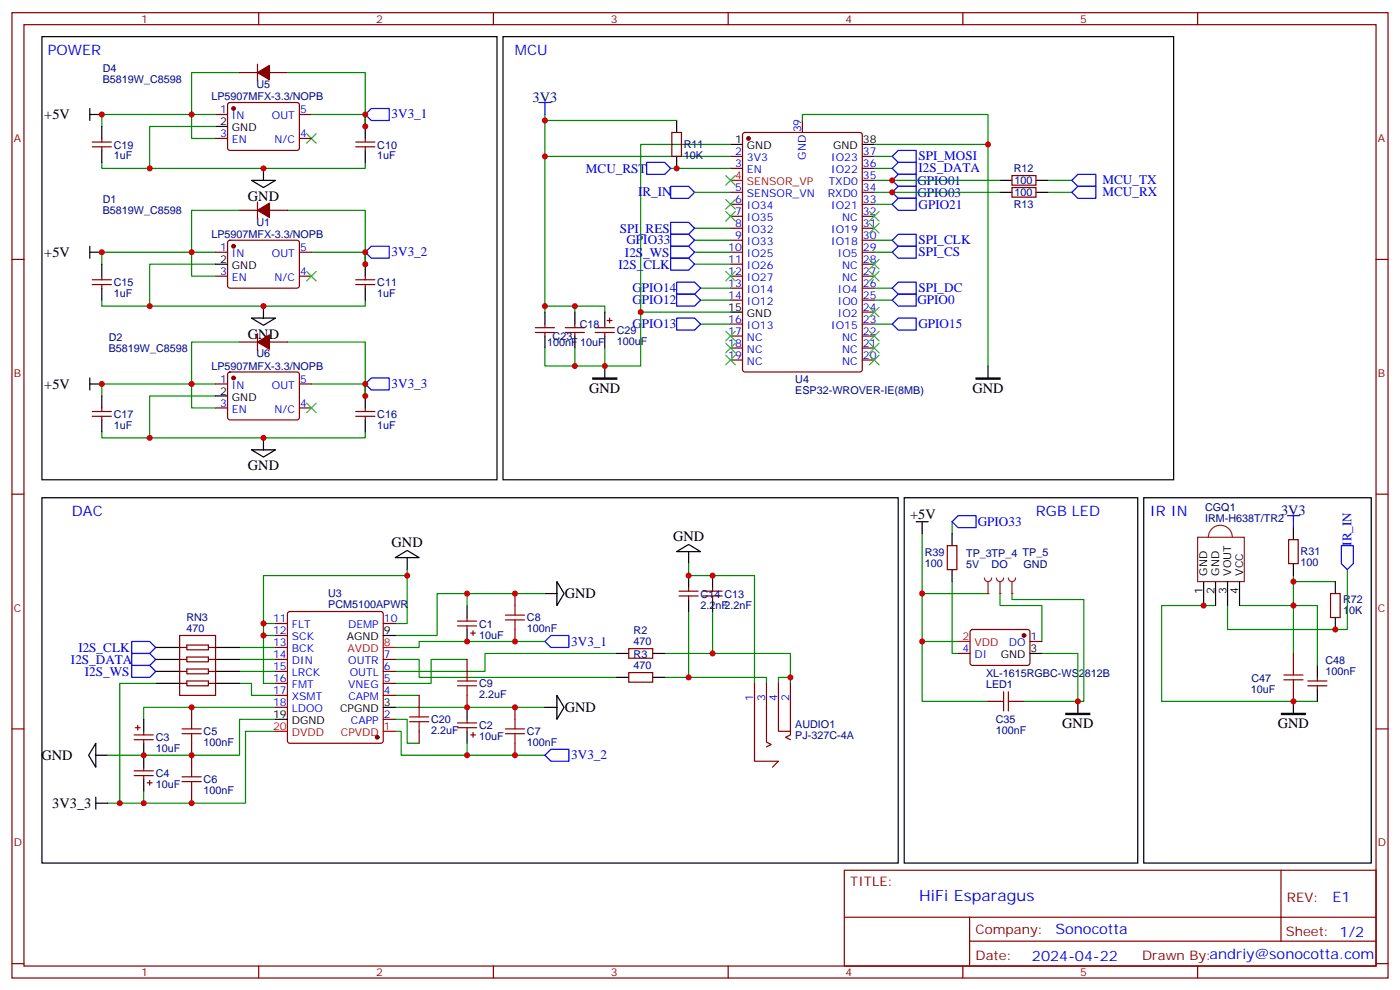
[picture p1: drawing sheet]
<svg xmlns="http://www.w3.org/2000/svg" width="412mm" height="292mm" viewBox="0 0 412 292" stroke-linecap="round" stroke-linejoin="round" font-family="sans-serif">
<g fill="none" stroke="#870000" stroke-width=".35">
<path d="M3.5 3.7h405.4v284.4h-405.4zM7.1 7.3h398.2v277.3h-398.2zM75.8 18.9v4.9M76.2 3.7v3.6M145.3 3.7v3.6M214.5 3.7v3.6M283.6 3.7v3.6M352.8 3.7v3.6M63.5 33.7h3.5M67.3 30.4l.4-.2 20.1 .1 .4 .6-.1 13-.6 .4-20-.1-.5-.6v-12.7zM70.6 21.4h5.2M79.4 21.4h5.3"/>
<path d="M88.2 33.7h3.5M197.9 39h2.8v7.1h-2.8zM219 39.2l.4-.2h33.9l.6 .4 .1 69.5-.5 .6-34.1 .1-.6-.5-.1-69.4zM236.4 35.5v3.5M27.2 43.3h5.6M27.2 41.8h5.6M30 40.8v1M30 43.3v1M63.5 40.8h3.5M75.8 59.5v4.9M88.2 40.8h3.5M104.8 43.3h5.6"/>
<path d="M104.8 41.8h5.6M107.6 40.8v1M107.6 43.3v1M215.2 46.1h3.5M215.2 49.6h3.5M215.2 56.7h3.5M254 46.1h3.5M254 49.6h3.5M254 53.1h3.5M254 56.7h3.5M298.1 55.2h7.1v2.9h-7.1zM298.1 51.7h7.1v2.8h-7.1z"/>
<path d="M3.5 76.4h3.6M63.5 74.3h3.5M67.3 71l.4-.2h20.1l.4 .7-.1 12.9-.6 .5-20-.1-.5-.6v-12.7zM70.6 61.9h5.2M79.4 61.9h5.3M88.2 74.3h3.5M215.2 74.3h3.5M215.2 60.2h3.5M215.2 63.7h3.5M215.2 67.2h3.5M215.2 70.8h3.5M215.2 77.8h3.5"/>
<path d="M254 74.3h3.5M254 60.2h3.5M254 63.7h3.5M254 67.2h3.5M254 70.8h3.5M254 77.8h3.5M405.3 76.4h3.6M27.2 83.8h5.6M27.2 82.4h5.6M30 81.4v1M30 83.8v1.1M63.5 81.4h3.5"/>
<path d="M75.8 98.3v4.9M88.2 81.4h3.5M104.8 83.8h5.6M104.8 82.4h5.6M107.6 81.4v1M107.6 83.8v1.1M157.7 96.5h5.6M157.7 97.9h5.6M160.5 95.5v1M160.5 97.9v1.1M166.5 96.5h5.7M166.5 97.9h5.7"/>
<path d="M169.3 95.5v1M169.3 97.9v1.1M175.3 96.5h5.7M175.3 97.9h5.7M178.2 95.5v1M178.2 97.9v1.1M178.9 94.4h1.4M179.6 93.7v1.4M215.2 81.4h3.5M215.2 84.9h3.5M215.2 88.4h3.5M215.2 95.5h3.5"/>
<path d="M215.2 99h3.5M254 81.4h3.5M254 84.9h3.5M254 88.4h3.5M254 91.9h3.5M254 95.5h3.5M254 99h3.5M63.5 113.1h3.5M67.3 109.8l.4-.2h20.1l.4 .7-.1 13-.6 .4-20-.1-.5-.6v-12.7zM70.6 100.8h5.2M79.4 100.8h5.3M88.2 113.1h3.5"/>
<path d="M215.2 102.5h3.5M215.2 106h3.5M254 102.5h3.5M254 106h3.5M27.2 122.6h5.6M27.2 121.2h5.6M30 120.2v1M30 122.6v1.1M63.5 120.2h3.5M88.2 120.2h3.5M104.8 122.6h5.6M104.8 121.2h5.6"/>
<path d="M107.6 120.2v1M107.6 122.6v1.1M3.5 145.6h3.6M379.6 159h2.8v7h-2.8zM405.3 145.6h3.6M151.7 174.8v3.6M200 175.5h5.7M200 174.1h5.7M202.8 173.1v1M202.8 175.5v1.1M207.1 175.5h5.6M207.1 174.1h5.6"/>
<path d="M209.9 173.1v1M209.9 175.5v1.1M279 160.7h2.9v7.1h-2.9zM391.9 174.8h2.9v7.1h-2.9zM52.9 187.2h10.6v17.6h-10.6zM52.9 190.7h2.1M52.9 197.8h2.1M52.9 194.2h2.1M55 190h6.4v1.4h-6.4zM55 193.5h6.4v1.4h-6.4zM55 197.1h6.4v1.4h-6.4zM61.4 190.7h2.1"/>
<path d="M61.4 197.8h2.1M61.4 194.2h2.1M81.1 190.7h3.6M81.1 197.8h3.6M81.1 187.2h3.6M81.1 194.2h3.6M81.1 183.7h3.6M84.9 180.3l.5-.2h26.8l.5 .2 .2 .5v37.4l-.2 .5-.5 .2h-26.8l-.5-.2-.2-.5v-37.4zM112.9 197.8h3.5M112.9 194.2h3.5M112.9 183.7h3.5M134.8 184.4h5.6"/>
<path d="M134.8 183h5.6M137.6 181.9v1.1M137.6 184.4v1M137.6 194.2v3.6M138.6 186.5h1.5M139.3 185.8v1.4M151.7 185.4v3.5M185.2 191.1h7.1v2.8h-7.1zM185.2 198.1h7.1v2.8h-7.1zM282.2 192.5h3.6M286 185.6l.5-.2 16.5 .1 .4 .6-.1 9.5-.6 .4-16.5-.1-.4-.6v-9.2zM303.4 188.9h3.5"/>
<path d="M381 192.5v3.5M388.1 199.5v1.1M3.5 214.7h3.6M39.5 216.5h5.7M39.5 217.9h5.7M39.9 214.3h1.4M40.6 213.6v1.5M42.3 215.4v1.1M42.3 217.9v1M52.9 201.3h2.1M55 200.6h6.4v1.4h-6.4zM56.4 208.4v3.5"/>
<path d="M56.4 218.9v7.1M61.4 201.3h2.1M81.1 201.3h3.6M81.1 204.8h3.6M81.1 208.4h3.6M112.9 201.3h3.5M112.9 204.8h3.5M112.9 211.9h3.5M123.5 204.8v3.6M123.5 215.4v3.5M134.8 214.3h5.6M134.8 212.9h5.6"/>
<path d="M137.6 204.8v3.6M137.6 211.9v1M137.6 214.3v1.1M138.6 216.5h1.5M139.3 215.8v1.4M151.7 208.4v3.5M151.7 218.9v3.6M222.2 201.3v22.9h7.1l-1.8 1.8M225.8 201.3v17.3l1.4 .7-1.4 .7M229.3 201.3v14.1h3.5M232.8 201.3v15.2l-1.4 .7 1.4 .7M291 206.6h3.6"/>
<path d="M298.1 206.6h3.5M381 203.1v3.5M385.2 200.6h5.7M385.2 202h5.7M388.1 202v1.1M405.3 214.7h3.6M39.5 228.5h5.7M39.5 227h5.7M42.3 226v1M42.3 228.5v1M43.4 230.6h1.4M44.1 229.9v1.4"/>
<path d="M56.4 233v3.6M248.7 256.3h156.6v28.3h-156.6zM377.3 256.4v20.8M248.7 270.2h156.5M285.6 277.2h119.6M285.6 270.2v14.1M3.5 283.8h3.6M76.2 284.6v3.5M145.3 284.6v3.5M214.5 284.6v3.5M283.6 284.6v3.5M352.8 284.6v3.5"/>
<path d="M405.3 283.8h3.6"/>
</g>
<g fill="none" stroke="#008700" stroke-width=".35">
<path d="M63.5 37.3h-19.4v12.3M63.5 33.7h-33.5v3.6M70.6 21.4h-14.2v19.4h7.1M84.7 21.4h22.9v15.9M91.7 33.7h15.9v3.6M107.6 33.7v3.6M160.5 33.7v12.4h54.7M160.5 35.5h38.8M236.4 35.5v-1.8h54.6v74.1M30 47.8v1.8h77.6v-1.8M160.5 46.1v45.8M197.6 49.6h17.6"/>
<path d="M204.6 56.7h10.6M215.2 42.5h-26.5v49.4M257.5 56.7h37.1M257.5 53.1h37.1M257.5 49.6h5.3M257.5 42.5h33.5M257.5 46.1h5.3M308.7 56.7h7M308.7 53.1h7M63.5 77.8h-19.4v12.4M63.5 74.3h-33.5v3.5M70.6 61.9h-14.2v19.5h7.1"/>
<path d="M84.7 61.9h22.9v15.9M91.7 74.3h15.9v3.5M107.6 74.3v3.5M204.6 77.8h10.6M204.6 70.8h10.6M204.6 74.3h10.6M204.6 67.2h10.6M257.5 74.3h5.3M257.5 70.8h5.3M257.5 60.2h5.3M30 88.4v1.8h77.6v-1.8M160.5 90.2h8.8v1.7"/>
<path d="M169.3 90.2h8.9v1.7M206.4 84.9h8.8M206.4 88.4h8.8M206.4 95.5h8.8M215.2 91.9h-26.5v15.9h-10.5v-5.3M257.5 84.9h5.3M257.5 88.4h5.3M257.5 95.5h5.3M63.5 116.6h-19.4v12.4M63.5 113.1h-33.5v3.5M70.6 100.8h-14.2v19.4h7.1M84.7 100.8h22.9v15.8"/>
<path d="M91.7 113.1h15.9v3.5M107.6 113.1v3.5M160.5 102.5v5.3h8.8M169.3 102.5v5.3h8.9M30 127.2v1.8h77.6v-1.8M271.6 157.2v17.6h19.4M280.5 153.7v3.5M119.9 167.8v15.9h-3.5M119.9 169.5h-42.3v14.2h3.5M137.6 174.8v3.6M160.5 174.8h-31.7v12.4h-12.4M202.8 166v3.5h19.4v31.8"/>
<path d="M271.6 174.8v31.8h19.4M280.5 171.3v21.2h1.7M294.6 174.8v3.6h12.3v10.5M298.1 174.8v1.8h21.2v30h-1.8M358.1 178.4h-15.9v28.2h45.9M365.1 178.4h23v17.6M381 171.3h12.3M381 169.5v23M396.9 167.8v17.6h-35.3v-7M70.6 197.8h10.5M70.6 194.2h10.5M70.6 190.7h10.5"/>
<path d="M77.6 183.7v17.6h3.5M77.6 187.2h3.5M116.4 194.2h7.1v5.3h58.2M137.6 194.2h-10.6v7.1h-10.6M160.5 188.9h-37v1.8h-7.1M181.7 192.5h-38.8v5.3h-26.5M202.8 180.1v19.4h-7M202.8 199.5h23v1.8M209.9 180.1v12.4h-14.1M209.9 192.5h22.9v8.8M232.8 199.5h-3.5v1.8M271.6 188.9h10.6"/>
<path d="M306.9 192.5h10.6v14.1h-15.9M45.9 201.3h-10.6v35.3M70.6 201.3h3.5v3.5h7M81.1 208.4h-38.8v3.5M81.1 211.9h-10.5v10.6h-38.9M81.1 215.4h-8.8v21.2h-40.6M116.4 208.4h44.1M116.4 215.4h1.8v7.1h42.3M116.4 211.9h3.5v7h3.6M116.4 204.8h7.1M137.6 218.9v3.6M42.3 233v3.6"/>
</g>
<g fill="none" stroke="#000" stroke-width=".35">
<path d="M12.3 10.8h134.1v130.5h-134.1zM148.2 10.8h197.5v130.5h-197.5zM26.5 33.7h3.5M26.5 32v3.5M30 37.3v3.5M63.5 37.3h3.5M107.6 37.3v3.5M199.3 35.5v3.5M30 44.3v3.5M74.1 53.1h7l-3.5 2.1zM77.6 49.6v3.5M107.6 44.3v3.5"/>
<path d="M199.3 46.1v3.5M215.2 42.5h3.5M254 42.5h3.5M294.6 56.7h3.5M294.6 53.1h3.5M305.2 56.7h3.5M305.2 53.1h3.5M26.5 72.5v3.6M26.5 74.3h3.5M30 77.8v3.6M63.5 77.8h3.5M107.6 77.8v3.6"/>
<path d="M30 84.9v3.5M74.1 93.7h7l-3.5 2.1zM77.6 90.2v3.5M107.6 84.9v3.5M160.5 91.9v3.6M160.5 99v3.5M169.3 91.9v3.6M169.3 99v3.5M178.2 91.9v3.6M178.2 99v3.5M215.2 91.9h3.5M26.5 111.3v3.6"/>
<path d="M26.5 113.1h3.5M30 116.6v3.6M63.5 116.6h3.5M107.6 116.6v3.6M178.2 107.8v3.5M291 107.8v3.5M30 123.7v3.5M74.1 132.5h7l-3.5 2.1zM77.6 129v3.5M107.6 123.7v3.5M12.3 146.6h252.3v107.6h-252.3zM266.3 146.6h68.8v107.6h-68.8z"/>
<path d="M280.5 157.2v3.5M336.9 146.6h67v107.6h-67zM381 155.4v3.6M116.4 164.3l3.5-2.2 3.6 2.2zM119.9 164.3v3.5M137.6 178.4v3.5M160.5 174.8h3.5M164 171.3l2.2 3.5-2.2 3.6zM199.3 162.5l3.5-2.1 3.6 2.1zM202.8 162.5v3.5M202.8 169.5v3.6M202.8 176.6v3.5"/>
<path d="M209.9 169.5v3.6M209.9 176.6v3.5M280.5 167.8v3.5M354.5 171.3v7.1M358.1 171.3v7.1M361.6 171.3v7.1M365.1 171.3v7.1M381 166v3.5M393.3 171.3v3.5M45.9 190.7h7M45.9 194.2h7M45.9 197.8h7"/>
<path d="M63.5 190.7h7.1M63.5 194.2h7.1M63.5 197.8h7.1M112.9 187.2h3.5M137.6 185.4v3.5M181.7 192.5h3.5M181.7 199.5h3.5M192.3 192.5h3.5M192.3 199.5h3.5M303.4 192.5h3.5M388.1 196v3.5M393.3 181.9v3.5"/>
<path d="M28.2 218.9v7.1l-2.1-3.5zM42.3 211.9v3.5M42.3 218.9v7.1M45.9 201.3h7M63.5 201.3h7.1M81.1 211.9h3.6M112.9 208.4h3.5M137.6 208.4v3.5M137.6 215.4v3.5M160.5 208.4h3.5M164 204.8l2.2 3.6-2.2 3.5zM317.5 206.6v3.5"/>
<path d="M381 206.6v3.5M388.1 203.1v3.5M28.2 222.5h3.5M28.2 236.6h3.5M28.2 234.8v3.5M42.3 229.5v3.5"/>
</g>
<g fill="none" stroke="#00f" stroke-width=".35">
<path d="M109.4 32h5.3v3.5h-5.3l-1.8-1.8zM158.7 30.2h3.6M160.5 30.2v3.5M190.5 47.8h5.3l1.8 1.8-1.8 1.8h-5.3zM197.6 54.9h5.2l1.8 1.8-1.8 1.7h-5.2zM262.8 56.7l1.8-1.8h5.3v3.5h-5.3zM262.8 53.1l1.8-1.7h5.3v3.5h-5.3zM262.8 49.6l1.8-1.8h5.3v3.6h-5.3zM262.8 46.1l1.8-1.8h5.3v3.5h-5.3zM315.7 53.1l1.8-1.7h5.3v3.5h-5.3zM317.5 54.9h5.3v3.5h-5.3l-1.8-1.7zM107.6 74.3l1.8-1.8h5.3v3.6h-5.3z"/>
<path d="M197.6 69h5.2l1.8 1.8-1.8 1.7h-5.2zM197.6 72.5h5.2l1.8 1.8-1.8 1.8h-5.2zM197.6 76.1h5.2l1.8 1.7-1.8 1.8h-5.2zM197.6 65.5h5.2l1.8 1.7-1.8 1.8h-5.2zM262.8 70.8l1.8-1.8h5.3v3.5h-5.3zM262.8 74.3l1.8-1.8h5.3v3.6h-5.3zM262.8 60.2l1.8-1.8h5.3v3.5h-5.3zM199.3 93.7h5.3l1.8 1.8-1.8 1.7h-5.3zM199.3 86.6h5.3l1.8 1.8-1.8 1.8h-5.3zM199.3 83.1h5.3l1.8 1.8-1.8 1.7h-5.3zM262.8 88.4l1.8-1.8h5.3v3.6h-5.3zM262.8 95.5l1.8-1.8h5.3v3.5h-5.3z"/>
<path d="M262.8 84.9l1.8-1.8h5.3v3.5h-5.3zM107.6 113.1l1.8-1.8h5.3v3.6h-5.3zM282.2 151.9h5.3v3.5h-5.3l-1.7-1.7zM379.2 151.9h3.6M381 151.9v3.5M395.1 160.7h3.5v5.3l-1.7 1.8-1.8-1.8zM38.8 192.5h5.3l1.8 1.7-1.8 1.8h-5.3zM38.8 196h5.3l1.8 1.8-1.8 1.7h-5.3zM38.8 188.9h5.3l1.8 1.8-1.8 1.8h-5.3zM162.3 187.2h5.3v3.5h-5.3l-1.8-1.8zM160.5 222.5l1.8-1.8h5.3v3.5h-5.3z"/>
</g>
<g fill="none" stroke="#a10000" stroke-width=".35">
<path d="M151.7 178.4v2.8M137.6 197.8v2.8M148.9 182.6h5.6M148.9 181.2h5.6M151.7 182.6v2.8M378.2 198.8h5.6M381 196v2.8M53.6 216.1h5.7M53.6 214.7h5.7M56.4 211.9v2.8M56.4 216.1v2.8M120.6 211.2h5.7"/>
<path d="M120.6 212.6h5.7M123.5 208.4v2.8M123.5 212.6v2.8M134.8 200.6h5.6M134.8 202h5.6M137.6 202v2.8M148.9 216.1h5.6M148.9 214.7h5.6M151.7 211.9v2.8M151.7 216.1v2.8M294.6 206.6h1M295.6 203.8v5.6"/>
<path d="M297 203.8v5.6M297 206.6h1.1M378.2 200.2h5.6M381 200.2v2.9M53.6 230.2h5.7M53.6 228.8h5.7M56.4 226v2.8M56.4 230.2v2.8"/>
</g>
<g fill="#870000" stroke="#870000" stroke-width=".35">
<path d="M75.8 21.4l3.6-2.1v4.2z"/>
<path d="M75.8 61.9l3.6-2.1v4.3z"/>
<path d="M75.8 100.8l3.6-2.2v4.3z"/>
<circle cx="111.1" cy="217.2" r=".53"/>
<circle cx="68.8" cy="32" r=".53"/>
<circle cx="68.8" cy="72.5" r=".53"/>
<circle cx="68.8" cy="111.3" r=".53"/>
<circle cx="220.5" cy="40.8" r=".53"/>
<circle cx="301.6" cy="187.2" r=".53"/>
</g>
<path d="M215.2 53.1h3.5M112.9 190.7h3.5M282.2 188.9h3.6M81.1 215.4h3.6M112.9 215.4h3.5" fill="none" stroke="#f00" stroke-width=".35"/>
<g fill="none" stroke="#3c3" stroke-width=".35">
<path d="M90.3 39.4l2.8 2.8M93.1 39.4l-2.8 2.8M213.8 51.7l2.8 2.8M213.8 58.8l2.8 2.8M216.6 51.7l-2.8 2.8M216.6 58.8l-2.8 2.8M90.3 79.9l2.8 2.9M93.1 79.9l-2.8 2.9M213.8 62.3l2.8 2.8M213.8 79.9l2.8 2.9M216.6 62.3l-2.8 2.8M216.6 79.9l-2.8 2.9"/>
<path d="M256.1 76.4l2.8 2.8M256.1 79.9l2.8 2.9M256.1 62.3l2.8 2.8M256.1 65.8l2.8 2.9M258.9 76.4l-2.8 2.8M258.9 79.9l-2.8 2.9M258.9 62.3l-2.8 2.8M258.9 65.8l-2.8 2.9M213.8 97.6l2.8 2.8M216.6 97.6l-2.8 2.8M256.1 97.6l2.8 2.8M256.1 90.5l2.8 2.8"/>
<path d="M258.9 97.6l-2.8 2.8M258.9 90.5l-2.8 2.8M90.3 118.7l2.8 2.9M93.1 118.7l-2.8 2.9M213.8 101.1l2.8 2.8M213.8 104.6l2.8 2.9M216.6 104.6l-2.8 2.9M216.6 101.1l-2.8 2.8M256.1 104.6l2.8 2.9M256.1 101.1l2.8 2.8M258.9 104.6l-2.8 2.9M258.9 101.1l-2.8 2.8"/>
</g>
<path d="M174.6 111.3h7.1v.4h-7.1zM287.5 111.3h7.1v.4h-7.1zM314 210.1h7v.4h-7zM377.5 210.1h7v.4h-7z" fill="#000" stroke="#000" stroke-width=".35"/>
<path d="M352.8 158.3h13.7v13h-13.7zM356 158.3a3.5 3.5 0 0 1 3.5-3.6 3.5 3.5 0 0 1 3.5 3.6M290 170.3a1.06 1.06 0 0 0 1 1 1.06 1.06 0 0 0 1.1-1M291 171.3v3.5" fill="none" stroke="#8c2424" stroke-width=".35"/>
<circle cx="291" cy="174.8" r=".18" fill="#8c2424"/>
<path d="M293.5 170.3a1.06 1.06 0 0 0 1.1 1 1.06 1.06 0 0 0 1-1M294.6 171.3v3.5" fill="none" stroke="#8c2424" stroke-width=".35"/>
<circle cx="294.6" cy="174.8" r=".18" fill="#8c2424"/>
<path d="M297 170.3a1.06 1.06 0 0 0 1.1 1 1.06 1.06 0 0 0 1.1-1M298.1 171.3v3.5" fill="none" stroke="#8c2424" stroke-width=".35"/>
<circle cx="298.1" cy="174.8" r=".18" fill="#8c2424"/>
<path d="M269.9 153.7h3.5M271.6 153.7v3.5" fill="none" stroke="#000" stroke-width=".35"/>
<g fill="#c00">
<circle cx="209.9" cy="192.5" r=".88"/>
<circle cx="202.8" cy="199.5" r=".88"/>
<circle cx="42.3" cy="222.5" r=".88"/>
<circle cx="137.6" cy="208.4" r=".88"/>
<circle cx="119.9" cy="169.5" r=".88"/>
<circle cx="77.6" cy="187.2" r=".88"/>
<circle cx="77.6" cy="183.7" r=".88"/>
<circle cx="56.4" cy="222.5" r=".88"/>
<circle cx="56.4" cy="208.4" r=".88"/>
<circle cx="56.4" cy="236.6" r=".88"/>
<circle cx="42.3" cy="236.6" r=".88"/>
<circle cx="137.6" cy="188.9" r=".88"/>
<circle cx="137.6" cy="222.5" r=".88"/>
<circle cx="137.6" cy="174.8" r=".88"/>
<circle cx="151.7" cy="222.5" r=".88"/>
<circle cx="151.7" cy="208.4" r=".88"/>
<circle cx="151.7" cy="188.9" r=".88"/>
<circle cx="151.7" cy="174.8" r=".88"/>
<circle cx="35.3" cy="236.6" r=".88"/>
<circle cx="202.8" cy="169.5" r=".88"/>
<circle cx="209.9" cy="169.5" r=".88"/>
<circle cx="232.8" cy="199.5" r=".88"/>
<circle cx="30" cy="33.7" r=".88"/>
<circle cx="56.4" cy="33.7" r=".88"/>
<circle cx="107.6" cy="33.7" r=".88"/>
<circle cx="107.6" cy="74.3" r=".88"/>
<circle cx="56.4" cy="74.3" r=".88"/>
<circle cx="30" cy="74.3" r=".88"/>
<circle cx="107.6" cy="113.1" r=".88"/>
<circle cx="56.4" cy="113.1" r=".88"/>
<circle cx="30" cy="113.1" r=".88"/>
<circle cx="77.6" cy="49.6" r=".88"/>
<circle cx="44.1" cy="49.6" r=".88"/>
<circle cx="77.6" cy="90.2" r=".88"/>
<circle cx="44.1" cy="90.2" r=".88"/>
<circle cx="77.6" cy="129" r=".88"/>
<circle cx="44.1" cy="129" r=".88"/>
<circle cx="107.6" cy="37.3" r=".88"/>
<circle cx="107.6" cy="77.8" r=".88"/>
<circle cx="107.6" cy="116.6" r=".88"/>
<circle cx="271.6" cy="174.8" r=".88"/>
<circle cx="271.6" cy="188.9" r=".88"/>
<circle cx="317.5" cy="206.6" r=".88"/>
<circle cx="160.5" cy="46.1" r=".88"/>
<circle cx="160.5" cy="90.2" r=".88"/>
<circle cx="178.2" cy="107.8" r=".88"/>
<circle cx="169.3" cy="107.8" r=".88"/>
<circle cx="169.3" cy="90.2" r=".88"/>
<circle cx="262.8" cy="56.7" r=".88"/>
<circle cx="262.8" cy="53.1" r=".88"/>
<circle cx="291" cy="42.5" r=".88"/>
<circle cx="188.7" cy="91.9" r=".88"/>
<circle cx="199.3" cy="49.6" r=".88"/>
<circle cx="160.5" cy="35.5" r=".88"/>
<circle cx="381" cy="171.3" r=".88"/>
<circle cx="393.3" cy="185.4" r=".88"/>
<circle cx="381" cy="178.4" r=".88"/>
<circle cx="381" cy="206.6" r=".88"/>
<circle cx="354.5" cy="178.4" r=".88"/>
</g>
<text font-size="4.6" fill="#00f" x="270.8" y="265.4">HiFi Esparagus</text>
<g font-size="4.2" fill="#00f">
<text x="14.1" y="16.1">POWER</text>
<text x="151.7" y="16.1">MCU</text>
<text x="21.2" y="151.9">DAC</text>
<text x="305.2" y="151.9">RGB LED</text>
<text x="338.7" y="151.9">IR IN</text>
<text x="392.5" y="265.6">E1</text>
<text x="310.9" y="275.2">Sonocotta</text>
<text x="304" y="283">2024-04-22</text>
</g>
<g font-size="4.2" fill="#000080">
<text x="156.9" y="29.9">3V3</text>
<text x="377.4" y="151.6">3V3</text>
</g>
<g font-size="4.2">
<text x="13" y="35.1">+5V</text>
<text x="73" y="59.2">GND</text>
<text x="13" y="75.7">+5V</text>
<text x="73" y="99.8">GND</text>
<text x="13" y="114.5">+5V</text>
<text x="173.6" y="115.7">GND</text>
<text x="286.5" y="115.7">GND</text>
<text x="73" y="138.6">GND</text>
<text x="268.1" y="153">+5V</text>
<text x="115.4" y="161">GND</text>
<text x="198.3" y="159.3">GND</text>
<text x="166.3" y="176.2">GND</text>
<text x="166.3" y="209.8">GND</text>
<text x="312.9" y="214.5">GND</text>
<text x="376.4" y="214.3">GND</text>
<text x="12.2" y="223.8">GND</text>
<text x="15.4" y="238">3V3_3</text>
</g>
<g font-size="3.9" fill="#00f">
<text x="115.4" y="34.8">3V3_1</text>
<text x="270.6" y="47.3">SPI_MOSI</text>
<text x="172.6" y="50.8">MCU_RST</text>
<text x="270.6" y="50.8">I2S_DATA</text>
<text x="188" y="57.9">IR_IN</text>
<text x="270.2" y="57.9">GPIO03</text>
<text x="270.2" y="54.4">GPIO01</text>
<text x="324.8" y="54.3">MCU_TX</text>
<text x="324.8" y="57.8">MCU_RX</text>
<text x="270.6" y="61.5">GPIO21</text>
<text x="182.6" y="68.5">SPI_RES</text>
<text x="270.6" y="72">SPI_CLK</text>
<text x="115.4" y="75.5">3V3_2</text>
<text x="184.1" y="75.6">I2S_WS</text>
<text x="184.5" y="72">GPIO33</text>
<text x="270.6" y="75.5">SPI_CS</text>
<text x="182.2" y="79.1">I2S_CLK</text>
<text x="186.3" y="89.6">GPIO12</text>
<text x="186.3" y="86.1">GPIO14</text>
<text x="270.2" y="89.7">GPIO0</text>
<text x="270.6" y="86.1">SPI_DC</text>
<text x="186.3" y="96.7">GPIO13</text>
<text x="270.5" y="96.7">GPIO15</text>
<text x="115.4" y="114.2">3V3_3</text>
<text x="288" y="154.8">GPIO33</text>
<text x="398.1" y="160.8" transform="rotate(-90 398.1 160.8)">IR_IN</text>
<text x="168.3" y="190.2">3V3_1</text>
<text x="20.9" y="195.7">I2S_DATA</text>
<text x="23.1" y="192.1">I2S_CLK</text>
<text x="25" y="199.2">I2S_WS</text>
<text x="168.3" y="223.6">3V3_2</text>
</g>
<g font-size="3.9" fill="#800">
<text x="250.5" y="260.9">TITLE:</text>
<text x="379.1" y="265.6">REV:</text>
<text x="287.4" y="275.1">Company:</text>
<text x="378.7" y="275.7">Sheet: 1/2</text>
<text x="287.4" y="282.8">Date:</text>
<text x="336.4" y="282.9">Draw</text>
<text x="346.6" y="282.9">n By:andriy@sonocotta.com</text>
</g>
<g font-size="3.2" fill="#800">
<text x="41.6" y="6.7">1</text>
<text x="110.8" y="6.7">2</text>
<text x="179.9" y="6.7">3</text>
<text x="249.1" y="6.7">4</text>
<text x="318.2" y="6.7">5</text>
<text x="4.1" y="41.8">A</text>
<text x="405.9" y="41.8">A</text>
<text x="4.1" y="111">B</text>
<text x="405.9" y="111">B</text>
<text x="4.1" y="180.1">C</text>
<text x="405.9" y="180.1">C</text>
<text x="4.1" y="249.3">D</text>
<text x="405.9" y="249.3">D</text>
<text x="41.6" y="287.5">1</text>
<text x="110.8" y="287.5">2</text>
<text x="179.9" y="287.5">3</text>
<text x="249.1" y="287.5">4</text>
<text x="318.2" y="287.5">5</text>
</g>
<g font-size="3.2" fill="#000080">
<text x="30.3" y="21.1">D4</text>
<text x="30.3" y="24.4">B5819W_C8598</text>
<text x="62.3" y="29.5">LP5907MFX-3.3/NOPB</text>
<text x="75.5" y="25.9">U5</text>
<text x="33.5" y="47">1uF</text>
<text x="33.5" y="43.8">C19</text>
<text x="111.1" y="47">1uF</text>
<text x="111.1" y="43.8">C10</text>
<text x="201.4" y="46.9">10K</text>
<text x="201.4" y="43.7">R11</text>
<text x="298.6" y="50.7">R12</text>
<text x="30.3" y="59.7">D1</text>
<text x="298.9" y="57.8">100</text>
<text x="298.9" y="54.3">100</text>
<text x="30.3" y="63.1">B5819W_C8598</text>
<text x="298.6" y="61.3">R13</text>
<text x="62.3" y="70.1">LP5907MFX-3.3/NOPB</text>
<text x="75.5" y="66.5">U1</text>
<text x="33.5" y="87.5">1uF</text>
<text x="33.5" y="84.3">C15</text>
<text x="111.1" y="87.5">1uF</text>
<text x="111.1" y="84.3">C11</text>
<text x="32" y="100.3">D2</text>
<text x="161.1" y="101.9">100nF</text>
<text x="162.8" y="100.1">C23</text>
<text x="170.8" y="96.6">C18</text>
<text x="170.9" y="101.9">10uF</text>
<text x="181.7" y="101.6">100uF</text>
<text x="181.7" y="98.3">C29</text>
<text x="32" y="103.6">B5819W_C8598</text>
<text x="75.5" y="105.3">U6</text>
<text x="62.3" y="108.9">LP5907MFX-3.3/NOPB</text>
<text x="234.3" y="112.9">U4</text>
<text x="234.3" y="116.2">ESP32-WROVER-IE(8MB)</text>
<text x="33.5" y="123.2">C17</text>
<text x="111.1" y="123.2">C16</text>
<text x="33.5" y="126.3">1uF</text>
<text x="111.1" y="126.3">1uF</text>
<text x="355" y="153.7">IRM-H638T/TR2</text>
<text x="355" y="150.5">CGQ1</text>
<text x="272.4" y="167.2">100</text>
<text x="272.4" y="163.9">R39</text>
<text x="284.6" y="167.2">5V</text>
<text x="284.6" y="164">TP_3TP_4 TP_5</text>
<text x="292.1" y="167.2">DO</text>
<text x="301.5" y="167.2">GND</text>
<text x="383.1" y="166.7">100</text>
<text x="383.1" y="163.5">R31</text>
<text x="96.7" y="179.1">PCM5100APWR</text>
<text x="96.7" y="175.8">U3</text>
<text x="206.4" y="179.3">2.2nF2.2nF</text>
<text x="206.4" y="176">C14 C13</text>
<text x="395.6" y="177.7">R72</text>
<text x="54.9" y="182.8">RN3</text>
<text x="141.1" y="184.8">C1</text>
<text x="155.2" y="183.1">C8</text>
<text x="395.6" y="180.9">10K</text>
<text x="54.9" y="186.1">470</text>
<text x="141.1" y="188.1">10uF</text>
<text x="155.2" y="186.3">100nF</text>
<text x="186.6" y="190">470</text>
<text x="186.6" y="186.7">R2</text>
<text x="186.6" y="197.1">470</text>
<text x="186.6" y="193.8">R3</text>
<text x="390.4" y="195.7">C48</text>
<text x="141.1" y="202.5">C9</text>
<text x="290.5" y="199.5">XL-1615RGBC-WS2812B</text>
<text x="290.5" y="202.7">LED1</text>
<text x="368.6" y="200.9">C47</text>
<text x="390.4" y="198.9">100nF</text>
<text x="141.1" y="205.7">2.2uF</text>
<text x="368.4" y="204.2">10uF</text>
<text x="127" y="213">C20</text>
<text x="141.1" y="214.8">C2</text>
<text x="234.2" y="214.5">AUDIO1</text>
<text x="293.3" y="213">C35</text>
<text x="45.9" y="221.6">10uF</text>
<text x="45.9" y="218.4">C3</text>
<text x="60" y="219.8">100nF</text>
<text x="60" y="216.6">C5</text>
<text x="127" y="216.2">2.2uF</text>
<text x="141.1" y="218.1">10uF</text>
<text x="155.2" y="219.8">100nF</text>
<text x="155.2" y="216.6">C7</text>
<text x="234.2" y="217.7">PJ-327C-4A</text>
<text x="293.3" y="216.3">100nF</text>
<text x="45.9" y="232.2">10uF</text>
<text x="45.9" y="228.9">C4</text>
<text x="60" y="233.9">100nF</text>
<text x="60" y="230.7">C6</text>
</g>
<g font-size="3.2" fill="#00f">
<text x="64.8" y="33.4">1</text>
<text x="68.3" y="35.1">IN</text>
<text x="80.1" y="35.1">OUT</text>
<text x="88.4" y="33.4">5</text>
<text x="64.8" y="40.4">3</text>
<text x="88.4" y="40.4">4</text>
<text x="236" y="39" transform="rotate(-90 236 39)">39</text>
<text x="68.3" y="42.2">EN</text>
<text x="80.9" y="42.2">N/C</text>
<text x="216.5" y="45.7">2</text>
<text x="220" y="47.5">3V3</text>
<text x="237.4" y="47" transform="rotate(-90 237.4 47)">GND</text>
<text x="244.8" y="47.5">IO23</text>
<text x="254.2" y="45.7">37</text>
<text x="216.5" y="49.2">3</text>
<text x="220" y="51">EN</text>
<text x="244.8" y="51">IO22</text>
<text x="254.2" y="49.2">36</text>
<text x="254.2" y="52.8">35</text>
<text x="216.5" y="59.8">6</text>
<text x="216.5" y="56.3">5</text>
<text x="220" y="58.1">SENSOR_VN</text>
<text x="243.9" y="58.1">RXD0</text>
<text x="244.1" y="54.5">TXD0</text>
<text x="254.2" y="56.3">34</text>
<text x="254.2" y="59.8">33</text>
<text x="216.5" y="63.4">7</text>
<text x="220" y="65.1">IO35</text>
<text x="220" y="61.6">IO34</text>
<text x="244.8" y="61.6">IO21</text>
<text x="248.1" y="65.1">NC</text>
<text x="254.2" y="63.4">32</text>
<text x="216.5" y="70.4">9</text>
<text x="216.5" y="66.9">8</text>
<text x="220" y="68.7">IO32</text>
<text x="244.8" y="68.7">IO19</text>
<text x="254.2" y="66.9">31</text>
<text x="254.2" y="70.4">30</text>
<text x="64.8" y="73.9">1</text>
<text x="68.3" y="75.7">IN</text>
<text x="80.1" y="75.7">OUT</text>
<text x="88.4" y="73.9">5</text>
<text x="214.5" y="77.5">11</text>
<text x="214.5" y="73.9">10</text>
<text x="220" y="75.7">IO25</text>
<text x="220" y="72.2">IO33</text>
<text x="244.8" y="72.2">IO18</text>
<text x="246.8" y="75.7">IO5</text>
<text x="254.2" y="73.9">29</text>
<text x="254.2" y="77.5">28</text>
<text x="64.8" y="81">3</text>
<text x="68.3" y="82.8">EN</text>
<text x="80.9" y="82.8">N/C</text>
<text x="88.4" y="81">4</text>
<text x="214.5" y="81">12</text>
<text x="220" y="82.8">IO27</text>
<text x="220" y="79.2">IO26</text>
<text x="248.1" y="79.2">NC</text>
<text x="248.1" y="82.8">NC</text>
<text x="254.2" y="81">27</text>
<text x="214.5" y="88.1">14</text>
<text x="214.5" y="84.5">13</text>
<text x="220" y="89.8">IO12</text>
<text x="220" y="86.3">IO14</text>
<text x="246.8" y="86.3">IO4</text>
<text x="246.8" y="89.8">IO0</text>
<text x="254.2" y="84.5">26</text>
<text x="254.2" y="88.1">25</text>
<text x="214.5" y="95.1">16</text>
<text x="246.8" y="93.3">IO2</text>
<text x="254.2" y="91.6">24</text>
<text x="254.2" y="95.1">23</text>
<text x="214.5" y="98.6">17</text>
<text x="220" y="100.4">NC</text>
<text x="220" y="96.9">IO13</text>
<text x="244.8" y="96.9">IO15</text>
<text x="248.1" y="100.4">NC</text>
<text x="254.2" y="98.6">22</text>
<text x="214.5" y="105.7">19</text>
<text x="214.5" y="102.2">18</text>
<text x="220" y="107.5">NC</text>
<text x="220" y="103.9">NC</text>
<text x="248.1" y="103.9">NC</text>
<text x="248.1" y="107.5">NC</text>
<text x="254.2" y="102.2">21</text>
<text x="254.2" y="105.7">20</text>
<text x="64.8" y="112.7">1</text>
<text x="88.4" y="112.7">5</text>
<text x="64.8" y="119.8">3</text>
<text x="68.3" y="114.5">IN</text>
<text x="80.1" y="114.5">OUT</text>
<text x="88.4" y="119.8">4</text>
<text x="68.3" y="121.6">EN</text>
<text x="80.9" y="121.6">N/C</text>
<text x="80.5" y="183.3">11</text>
<text x="86" y="185.1">FLT</text>
<text x="102.5" y="185.1">DEMP</text>
<text x="113.1" y="183.3">10</text>
<text x="80.5" y="186.8">12</text>
<text x="80.5" y="190.4">13</text>
<text x="86" y="188.6">SCK</text>
<text x="297.1" y="190.4">DO</text>
<text x="303.6" y="188.6">1</text>
<text x="80.5" y="193.9">14</text>
<text x="80.5" y="197.4">15</text>
<text x="86" y="192.1">BCK</text>
<text x="86" y="195.7">DIN</text>
<text x="102.6" y="195.7">OUTR</text>
<text x="113.1" y="197.4">6</text>
<text x="113.1" y="193.9">7</text>
<text x="283.6" y="192.1">4</text>
<text x="287.1" y="193.9">DI</text>
<text x="80.5" y="200.9">16</text>
<text x="86" y="199.2">LRCK</text>
<text x="86" y="202.7">FMT</text>
<text x="102.6" y="202.7">VNEG</text>
<text x="103" y="199.2">OUTL</text>
<text x="113.1" y="200.9">5</text>
<text x="80.5" y="204.5">17</text>
<text x="80.5" y="208">18</text>
<text x="86" y="206.2">XSMT</text>
<text x="86" y="209.8">LDOO</text>
<text x="102.6" y="206.2">CAPM</text>
<text x="113.1" y="204.5">4</text>
<text x="221.9" y="206.6" transform="rotate(-90 221.9 206.6)">1</text>
<text x="225.4" y="206.6" transform="rotate(-90 225.4 206.6)">3</text>
<text x="229" y="206.6" transform="rotate(-90 229 206.6)">4</text>
<text x="232.5" y="206.6" transform="rotate(-90 232.5 206.6)">2</text>
<text x="103.4" y="213.3">CAPP</text>
<text x="113.1" y="211.5">2</text>
</g>
<g font-size="3.2">
<text x="64.8" y="36.9">2</text>
<text x="68.3" y="38.7">GND</text>
<text x="216.5" y="42.2">1</text>
<text x="220" y="44">GND</text>
<text x="245.4" y="44">GND</text>
<text x="254.2" y="42.2">38</text>
<text x="64.8" y="77.5">2</text>
<text x="68.3" y="79.2">GND</text>
<text x="214.5" y="91.6">15</text>
<text x="220" y="93.3">GND</text>
<text x="64.8" y="116.3">2</text>
<text x="68.3" y="118">GND</text>
<text x="355.6" y="169.5" transform="rotate(-90 355.6 169.5)">GND</text>
<text x="359.1" y="169.5" transform="rotate(-90 359.1 169.5)">GND</text>
<text x="362.7" y="169.5" transform="rotate(-90 362.7 169.5)">VOUT</text>
<text x="366.2" y="169.5" transform="rotate(-90 366.2 169.5)">VCC</text>
<text x="354.2" y="175.1" transform="rotate(-90 354.2 175.1)">1</text>
<text x="357.7" y="175.1" transform="rotate(-90 357.7 175.1)">2</text>
<text x="361.2" y="175.1" transform="rotate(-90 361.2 175.1)">3</text>
<text x="364.8" y="175.1" transform="rotate(-90 364.8 175.1)">4</text>
<text x="102.1" y="188.6">AGND</text>
<text x="113.1" y="186.8">9</text>
<text x="294.8" y="193.9">GND</text>
<text x="303.6" y="192.1">3</text>
<text x="100.2" y="209.8">CPGND</text>
<text x="113.1" y="208">3</text>
<text x="80.5" y="211.5">19</text>
<text x="86" y="213.3">DGND</text>
</g>
<g font-size="3.2" fill="#f00">
<text x="216.5" y="52.8">4</text>
<text x="220" y="54.5">SENSOR_VP</text>
<text x="113.1" y="190.4">8</text>
<text x="283.6" y="188.6">2</text>
<text x="287.1" y="190.4">VDD</text>
<text x="102.4" y="192.1">AVDD</text>
<text x="80.5" y="215.1">20</text>
<text x="113.1" y="215.1">1</text>
<text x="86" y="216.8">DVDD</text>
<text x="100.4" y="216.8">CPVDD</text>
</g>
</svg>
